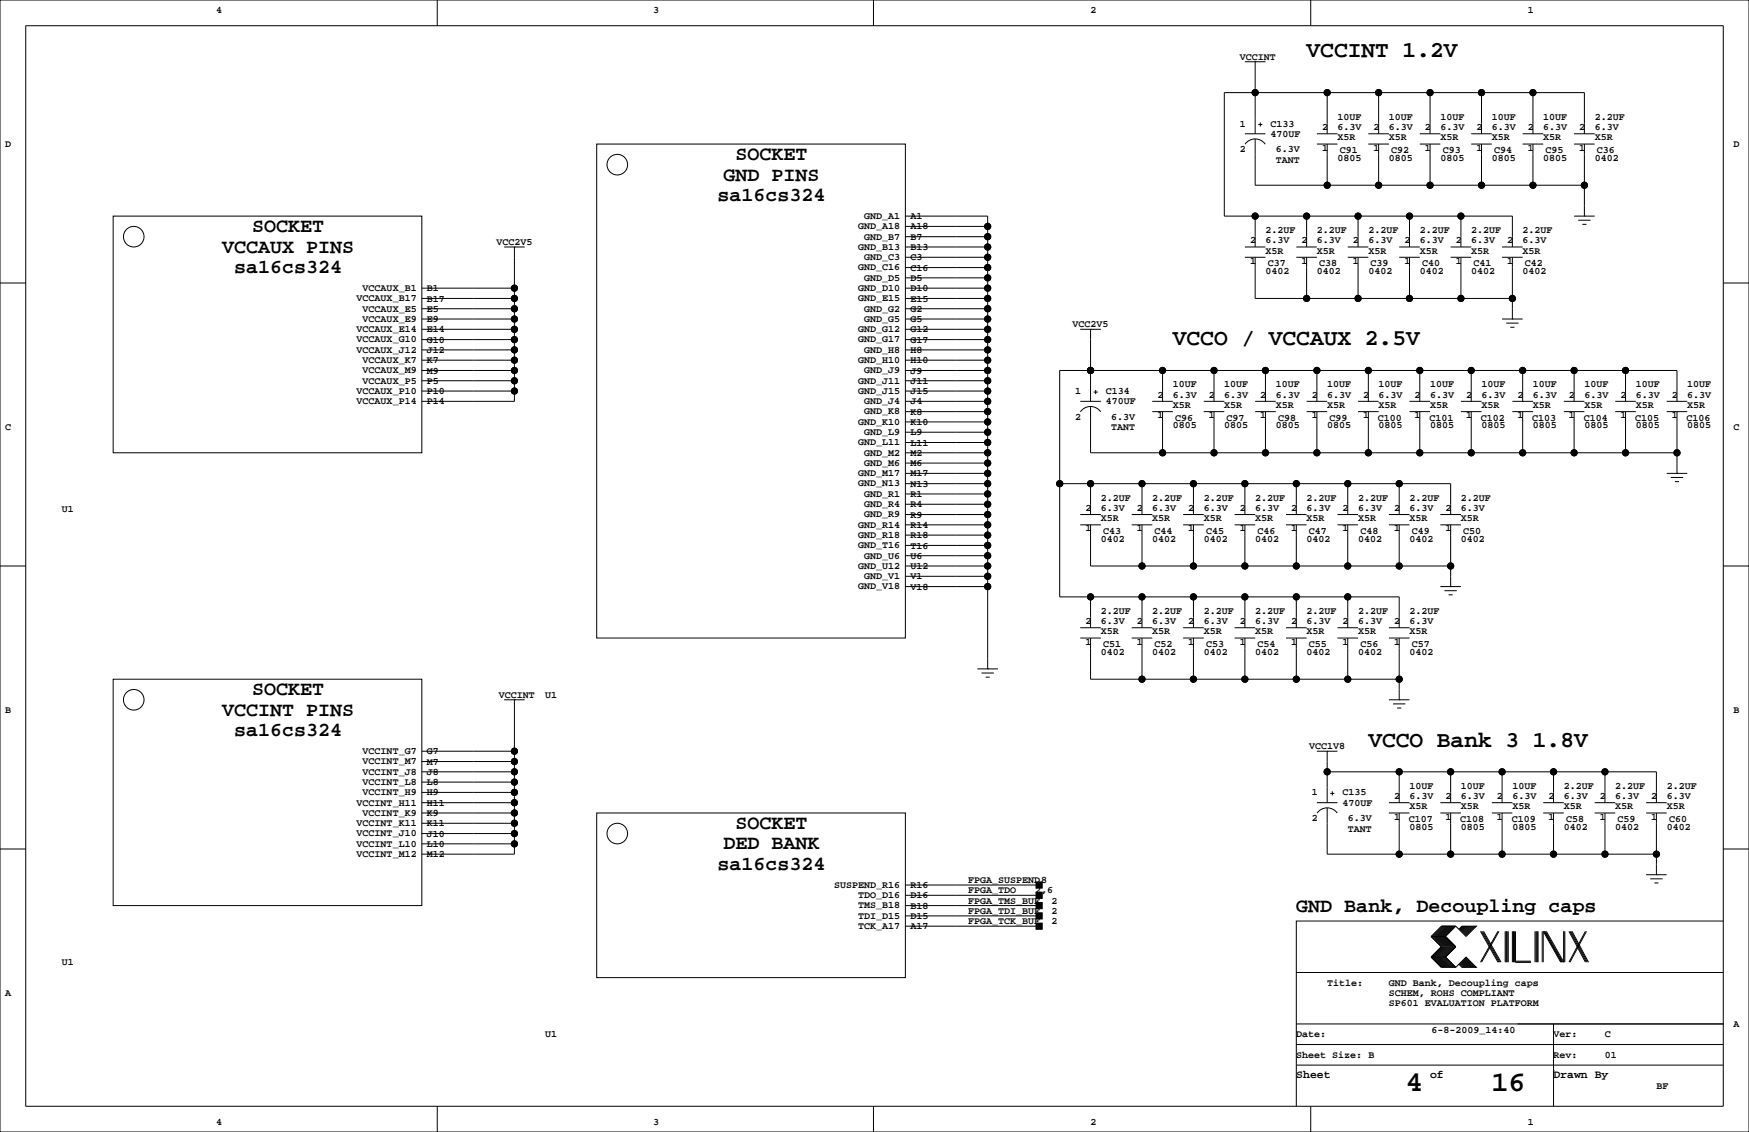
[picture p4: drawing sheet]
<svg xmlns="http://www.w3.org/2000/svg" width="432mm" height="279mm" viewBox="0 0 432 279" stroke-linecap="round" stroke-linejoin="round" font-family="sans-serif">
<g fill="none" stroke="#000" stroke-width=".25">
<path d="M0 0h431.8v279.4h-431.8zM6.3 6.4h419.1v266.6h-419.1zM107.9 0v6.4M215.6 0v6.4M307.3 15.2h5.1M309.9 15.2h.1M309.9 15.2v17.8M323.6 0v6.4M147.3 35.6h76.2v121.9h-76.2zM307.3 33h5.1M307.4 35.6a3 3 0 0 1 5 0M309.9 34.3v11.4h81.3"/>
<path d="M310.6 30.7h1.1M311.1 30.2v1M325.1 33h5.1M325.1 35.6h5.1M327.7 22.9v10.1M327.7 35.6v10.1M337.8 33h5.1M337.8 35.6h5.1M340.4 22.9v10.1M340.4 35.6v10.1M350.5 33h5.1M350.5 35.6h5.1"/>
<path d="M353.1 22.9v10.1M353.1 35.6v10.1M363.2 33h5.1M363.2 35.6h5.1M365.8 22.9v10.1M365.8 35.6v10.1M375.9 33h5.1M375.9 35.6h5.1M378.5 22.9v10.1M378.5 35.6v10.1M388.6 33h5.1M388.6 35.6h5.1"/>
<path d="M391.2 33v-10.1h-88.9v30.4h71.1v7.7M391.2 35.6v17.7M27.9 53.3h76.2v58.5h-76.2zM223.5 53.3h20.3v111.8M223.5 55.9h20.3M223.5 58.4h20.3M309.9 53.3v7.7M322.6 53.3v7.7M335.3 53.3v7.7M348 53.3v7.7M360.7 53.3v7.7M388.6 53.3h5.1"/>
<path d="M389.6 54.4h3.1M390.7 55.4h1M391.2 53.3h.1M0 69.8h6.3M104.1 78.7h22.9M104.1 76.2h22.9M104.1 73.7h22.9M104.1 71.1h22.9M124.5 61h5M127 61h.1M127 61v38.1h-22.9M223.5 66h20.3"/>
<path d="M223.5 68.6h20.3M223.5 78.7h20.3M223.5 76.2h20.3M223.5 73.7h20.3M223.5 71.1h20.3M223.5 63.5h20.3M223.5 61h20.3M307.3 63.5h5.1M307.3 61h5.1M309.9 63.5v10.2h63.5M320 63.5h5.1M320 61h5.1"/>
<path d="M322.6 63.5v10.2M332.7 63.5h5.1M332.7 61h5.1M335.3 63.5v10.2M345.4 63.5h5.1M345.4 61h5.1M348 63.5v10.2M358.1 63.5h5.1M358.1 61h5.1M360.7 63.5v10.2M370.8 78.7h5.1M370.8 63.5h5.1"/>
<path d="M370.8 61h5.1M371.9 79.8h3M373.4 78.7h.1M373.4 63.5v15.2M425.4 69.8h6.4M104.1 81.3h22.9M104.1 88.9h22.9M104.1 91.4h22.9M104.1 96.5h22.9M104.1 94h22.9M104.1 86.4h22.9M104.1 83.8h22.9"/>
<path d="M223.5 81.3h20.3M223.5 88.9h20.3M223.5 91.4h20.3M223.5 99.1h20.3M223.5 96.5h20.3M223.5 94h20.3M223.5 86.4h20.3M223.5 83.8h20.3M266.7 81.3h5.1M266.7 99.1h5.1M269.2 91.4h.1M269.2 81.3h.1"/>
<path d="M269.2 81.3v17.8M270 96.8h1M270.5 96.3v1M284.5 99.1h5.1M287 91.4v7.7M297.2 99.1h5.1M299.7 91.4v7.7M309.9 99.1h5.1M312.4 91.4v7.7M322.6 99.1h5.1M325.1 91.4v7.7M335.3 99.1h5.1"/>
<path d="M337.8 91.4v7.7M348 99.1h5.1M350.5 91.4v7.7M360.7 99.1h5.1M363.2 91.4v7.7M372.9 80.8h1M373.4 99.1h5.1M375.9 91.4v7.7M386.1 99.1h5.1M388.6 91.4v7.7M398.8 99.1h5.1M401.3 91.4v7.7"/>
<path d="M411.5 99.1h5.1M414 99.1v-7.7h-152.4v55.9h83.8v7.6M223.5 101.6h20.3M223.5 104.1h20.3M223.5 111.8h20.3M223.5 114.3h20.3M223.5 119.4h20.3M223.5 116.8h20.3M223.5 109.2h20.3M223.5 106.7h20.3M261.6 119.4h96.5v7.6M266.7 101.6a3 3 0 0 1 5 0"/>
<path d="M269.2 100.3v11.5h144.8M269.2 119.4v7.6M281.9 119.4v7.6M284.5 101.6h5.1M287 101.6v10.2M294.6 119.4v7.6M297.2 101.6h5.1M299.7 101.6v10.2M307.3 119.4v7.6M309.9 101.6h5.1M312.4 101.6v10.2M320 119.4v7.6"/>
<path d="M322.6 101.6h5.1M325.1 101.6v10.2M332.7 119.4v7.6M335.3 101.6h5.1M337.8 101.6v10.2M345.4 119.4v7.6M348 101.6h5.1M350.5 101.6v10.2M360.7 101.6h5.1M363.2 101.6v10.2M373.4 101.6h5.1M375.9 101.6v10.2"/>
<path d="M386.1 101.6h5.1M388.6 101.6v10.2M398.8 101.6h5.1M401.3 101.6v10.2M411.5 101.6h5.1M411.5 116.8h5.1M412.5 117.9h3M413.5 118.9h1M414 116.8h.1M414 101.6v15.2M0 139.7h6.3M223.5 121.9h20.3"/>
<path d="M223.5 124.5h20.3M223.5 134.6h20.3M223.5 137.2h20.3M223.5 139.7h20.3M223.5 132.1h20.3M223.5 129.5h20.3M223.5 127h20.3M266.7 129.5h5.1M266.7 127h5.1M269.2 129.5v10.2h88.9M279.4 129.5h5.1M279.4 127h5.1"/>
<path d="M281.9 129.5v10.2M292.1 129.5h5.1M292.1 127h5.1M294.6 129.5v10.2M304.8 129.5h5.1M304.8 127h5.1M307.3 129.5v10.2M317.5 129.5h5.1M317.5 127h5.1M320 129.5v10.2M330.2 129.5h5.1M330.2 127h5.1"/>
<path d="M332.7 129.5v10.2M342.9 129.5h5.1M342.9 127h5.1M345.4 129.5v10.2M355.6 129.5h5.1M355.6 127h5.1M358.1 129.5v15.3M425.4 139.7h6.4M223.5 144.8h20.3M223.5 142.2h20.3M266.7 154.9h5.1M266.7 157.5h5.1"/>
<path d="M269.2 147.3v7.6M269.2 157.5v10.1h76.2M279.4 154.9h5.1M279.4 157.5h5.1M281.9 147.3v7.6M281.9 157.5v10.1M292.1 154.9h5.1M292.1 157.5h5.1M294.6 147.3v7.6M294.6 157.5v10.1M304.8 154.9h5.1M304.8 157.5h5.1"/>
<path d="M307.3 147.3v7.6M307.3 157.5v10.1M317.5 154.9h5.1M317.5 157.5h5.1M320 147.3v7.6M320 157.5v10.1M330.2 154.9h5.1M330.2 157.5h5.1M332.7 147.3v7.6M332.7 157.5v10.1M342.9 154.9h5.1M342.9 157.5h5.1"/>
<path d="M345.4 157.5v15.2M355.6 144.8h5.1M356.6 145.8h3.1M357.6 146.8h1M358.1 144.8h.1M27.9 167.6h76.2v55.9h-76.2zM124.5 172.7h5M127 172.7h.1M127 172.7v38.1h-22.9M241.3 165.1h5.1M242.3 166.1h3.1M243.3 167.1h1"/>
<path d="M243.8 165.1h.1M342.9 172.7h5.1M343.9 173.7h3.1M344.9 174.8h1M345.4 172.7h.1M104.1 198.1h22.9M104.1 190.5h22.9M104.1 185.4h22.9M104.1 188h22.9M104.1 193h22.9M104.1 195.6h22.9M325.1 198.1h5.1"/>
<path d="M325.1 185.4h5.1M327.7 185.4h.1M327.7 190.5h81.2v7.6M327.7 185.4v12.7M327.7 199.4v11.4h81.2M328.4 195.8h1M328.9 195.3v1M342.9 198.1h5.1M345.4 190.5v7.6M355.6 198.1h5.1M358.1 190.5v7.6M368.3 198.1h5.1"/>
<path d="M370.8 190.5v7.6M381 198.1h5.1M383.5 190.5v7.6M393.7 198.1h5.1M396.2 190.5v7.6M406.4 198.1h5.1M0 209.5h6.3M104.1 200.7h22.9M104.1 208.3h22.9M104.1 205.7h22.9M104.1 203.2h22.9M147.3 200.7h76.2v40.6h-76.2z"/>
<path d="M223.5 218.4h33M325.2 200.7a3 3 0 0 1 5 0M342.9 200.7h5.1M345.4 200.7v10.1M355.6 200.7h5.1M358.1 200.7v10.1M368.3 200.7h5.1M370.8 200.7v10.1M381 200.7h5.1M383.5 200.7v10.1M393.7 200.7h5.1M396.2 200.7v10.1"/>
<path d="M406.4 200.7h5.1M406.4 215.9h5.1M407.4 216.9h3.1M408.4 217.9h1M408.9 215.9h.1M408.9 200.7v15.2M425.4 209.5h6.4M223.5 226.1h33M223.5 228.6h33M223.5 223.5h33M223.5 221h33M353.3 236.2l2.6 2.6h3.5"/>
<path d="M353.3 231.1l2.6 2.6-2.6 2.5M353.3 236.2h3.6M353.3 231.1h3.6M356.1 228.6l-2.5 2.5 2.5 2.6-2.5 2.5 2.5 2.6M356.4 228.6l-2.6 2.5 2.6 2.6-2.6 2.5 2.6 2.6M356.6 228.6l-2.5 2.5 2.5 2.6-2.5 2.5 2.5 2.6M356.9 228.6l-2.6 2.5 2.6 2.6-2.6 2.5 2.6 2.6M356.9 231.1l2.5 2.6-2.5 2.5M356.9 236.2l2.5 2.6M357.1 228.6l-2.5 2.5 2.5 2.6-2.5 2.5 2.5 2.6M357.4 228.6l-2.6 2.5 2.6 2.6-2.6 2.5 2.6 2.6M357.6 228.6l-2.5 2.5 2.5 2.6-2.5 2.5 2.5 2.6"/>
<path d="M357.9 228.6l-2.6 2.5 2.6 2.6-2.6 2.5 2.6 2.6M358.1 228.6l-2.5 2.5 2.5 2.6-2.5 2.5 2.5 2.6M358.4 228.6l-2.5 2.5 2.5 2.6-2.5 2.5 2.5 2.6M358.6 228.6l-2.5 2.5 2.5 2.6-2.5 2.5 2.5 2.6M358.9 228.6l-2.5 2.5 2.5 2.6-2.5 2.5 2.5 2.6M359.2 228.6l-2.6 2.5 2.6 2.6-2.6 2.5 2.6 2.6M359.4 228.6l2.5 2.5 2.6-2.5h-3.6l-.7 .8M359.4 228.6h-3.5l-2.6 2.5M359.4 228.6l-2.5 2.5M360.2 238l.7 .8h3.6l-2.6-2.6-2.5 2.6M360.4 237.7l1 1.1M360.4 238l.8 .8"/>
<path d="M360.7 237.5l1.2 1.3M360.7 237.7l1 1.1M360.9 237.2l1.6 1.6M360.9 237.5l1.3 1.3M361.2 237l1.8 1.8M361.2 237.2l1.5 1.6M361.2 228.6l-.8 .8M361.4 236.7l2.1 2.1M361.4 237l1.8 1.8M361.4 228.6l-1 1M361.7 236.5l2.3 2.3M361.7 236.7l2 2.1"/>
<path d="M361.7 228.6l-1 1M361.9 236.5l2.3 2.3M361.9 228.6l-1.2 1.3M362.2 228.6l-1.3 1.3M362.5 228.6l-1.6 1.5M362.7 228.6l-1.5 1.5M363 228.6l-1.8 1.8M363.2 228.6l-1.8 1.8M363.5 228.6l-2.1 2M363.7 228.6l-2 2M364 228.6l-2.3 2.3M364.2 228.6l-2.3 2.3"/>
<path d="M365.5 229.9l4.3 7.6M365.8 229.9l4.3 7.6M366 229.9l4.3 7.6M366.3 229.9l4.3 7.6M369.8 229.9l-4.3 7.6M370.1 229.9l-4.3 7.6M371.6 229.9v7.6M371.9 229.9v7.6M372.1 229.9v7.6M372.4 229.9v7.6M373.4 229.9v7.6M373.6 229.9v7.6"/>
<path d="M373.9 229.9v7.6M374.1 229.9v7.6h3.9M374.1 237.2h3.9M379 229.9v7.6M379.2 229.9v7.6M379.5 229.9v7.6M379.7 229.9v7.6M380.7 229.9v7.6M381 237.5v-7.6l4.3 7.6M381.3 229.9l4.3 7.6M381.5 229.9l4.3 7.6M381.8 229.9l4.3 7.6v-7.6"/>
<path d="M386.3 229.9v7.6M387.3 229.9l4.1 7.6M387.6 229.9l4.1 7.6M387.9 229.9l4 7.6M388.1 229.9l4.1 7.6M391.4 229.9l-4.1 7.6M391.7 229.9l-4.1 7.6M425.4 227.3h-105.4v35.6M320 257.8h105.4M320 252.7h105.4M320 240h105.4M383.5 252.7v20.3"/>
<path d="M107.9 273v6.4M215.6 273v6.4M320 262.9v10.1M320 262.9h105.4M323.6 273v6.4M383.5 264.2h.1"/>
<circle cx="309.9" cy="22.9" r=".76"/>
<circle cx="327.7" cy="22.9" r=".76"/>
<circle cx="340.4" cy="22.9" r=".76"/>
<circle cx="353.1" cy="22.9" r=".76"/>
<circle cx="365.8" cy="22.9" r=".76"/>
<circle cx="378.5" cy="22.9" r=".76"/>
<circle cx="33" cy="58.4" r="2.54"/>
<circle cx="152.4" cy="40.6" r="2.54"/>
<circle cx="243.8" cy="55.9" r=".76"/>
<circle cx="243.8" cy="58.4" r=".76"/>
<circle cx="309.9" cy="53.3" r=".76"/>
<circle cx="322.6" cy="53.3" r=".76"/>
<circle cx="327.7" cy="45.7" r=".76"/>
<circle cx="335.3" cy="53.3" r=".76"/>
<circle cx="340.4" cy="45.7" r=".76"/>
<circle cx="348" cy="53.3" r=".76"/>
<circle cx="353.1" cy="45.7" r=".76"/>
<circle cx="360.7" cy="53.3" r=".76"/>
<circle cx="365.8" cy="45.7" r=".76"/>
<circle cx="378.5" cy="45.7" r=".76"/>
<circle cx="391.2" cy="45.7" r=".76"/>
<circle cx="127" cy="78.7" r=".76"/>
<circle cx="127" cy="73.7" r=".76"/>
<circle cx="127" cy="71.1" r=".76"/>
<circle cx="127" cy="76.2" r=".76"/>
<circle cx="243.8" cy="78.7" r=".76"/>
<circle cx="243.8" cy="66" r=".76"/>
<circle cx="243.8" cy="61" r=".76"/>
<circle cx="243.8" cy="73.7" r=".76"/>
<circle cx="243.8" cy="68.6" r=".76"/>
<circle cx="243.8" cy="71.1" r=".76"/>
<circle cx="243.8" cy="63.5" r=".76"/>
<circle cx="243.8" cy="76.2" r=".76"/>
<circle cx="322.6" cy="73.7" r=".76"/>
<circle cx="335.3" cy="73.7" r=".76"/>
<circle cx="348" cy="73.7" r=".76"/>
<circle cx="360.7" cy="73.7" r=".76"/>
<circle cx="373.4" cy="73.7" r=".76"/>
<circle cx="127" cy="91.4" r=".76"/>
<circle cx="127" cy="86.4" r=".76"/>
<circle cx="127" cy="94" r=".76"/>
<circle cx="127" cy="81.3" r=".76"/>
<circle cx="127" cy="83.8" r=".76"/>
<circle cx="127" cy="96.5" r=".76"/>
<circle cx="127" cy="88.9" r=".76"/>
<circle cx="243.8" cy="91.4" r=".76"/>
<circle cx="243.8" cy="86.4" r=".76"/>
<circle cx="243.8" cy="81.3" r=".76"/>
<circle cx="243.8" cy="94" r=".76"/>
<circle cx="243.8" cy="83.8" r=".76"/>
<circle cx="243.8" cy="96.5" r=".76"/>
<circle cx="243.8" cy="99.1" r=".76"/>
<circle cx="243.8" cy="88.9" r=".76"/>
<circle cx="269.2" cy="91.4" r=".76"/>
<circle cx="287" cy="91.4" r=".76"/>
<circle cx="299.7" cy="91.4" r=".76"/>
<circle cx="312.4" cy="91.4" r=".76"/>
<circle cx="325.1" cy="91.4" r=".76"/>
<circle cx="337.8" cy="91.4" r=".76"/>
<circle cx="350.5" cy="91.4" r=".76"/>
<circle cx="363.2" cy="91.4" r=".76"/>
<circle cx="375.9" cy="91.4" r=".76"/>
<circle cx="388.6" cy="91.4" r=".76"/>
<circle cx="401.3" cy="91.4" r=".76"/>
<circle cx="243.8" cy="106.7" r=".76"/>
<circle cx="243.8" cy="119.4" r=".76"/>
<circle cx="243.8" cy="109.2" r=".76"/>
<circle cx="243.8" cy="114.3" r=".76"/>
<circle cx="243.8" cy="101.6" r=".76"/>
<circle cx="243.8" cy="104.1" r=".76"/>
<circle cx="243.8" cy="116.8" r=".76"/>
<circle cx="243.8" cy="111.8" r=".76"/>
<circle cx="261.6" cy="119.4" r=".76"/>
<circle cx="269.2" cy="119.4" r=".76"/>
<circle cx="281.9" cy="119.4" r=".76"/>
<circle cx="287" cy="111.8" r=".76"/>
<circle cx="294.6" cy="119.4" r=".76"/>
<circle cx="299.7" cy="111.8" r=".76"/>
<circle cx="307.3" cy="119.4" r=".76"/>
<circle cx="312.4" cy="111.8" r=".76"/>
<circle cx="320" cy="119.4" r=".76"/>
<circle cx="325.1" cy="111.8" r=".76"/>
<circle cx="332.7" cy="119.4" r=".76"/>
<circle cx="337.8" cy="111.8" r=".76"/>
<circle cx="345.4" cy="119.4" r=".76"/>
<circle cx="350.5" cy="111.8" r=".76"/>
<circle cx="363.2" cy="111.8" r=".76"/>
<circle cx="375.9" cy="111.8" r=".76"/>
<circle cx="388.6" cy="111.8" r=".76"/>
<circle cx="401.3" cy="111.8" r=".76"/>
<circle cx="414" cy="111.8" r=".76"/>
<circle cx="243.8" cy="132.1" r=".76"/>
<circle cx="243.8" cy="121.9" r=".76"/>
<circle cx="243.8" cy="134.6" r=".76"/>
<circle cx="243.8" cy="127" r=".76"/>
<circle cx="243.8" cy="139.7" r=".76"/>
<circle cx="243.8" cy="129.5" r=".76"/>
<circle cx="243.8" cy="137.2" r=".76"/>
<circle cx="243.8" cy="124.5" r=".76"/>
<circle cx="281.9" cy="139.7" r=".76"/>
<circle cx="294.6" cy="139.7" r=".76"/>
<circle cx="307.3" cy="139.7" r=".76"/>
<circle cx="320" cy="139.7" r=".76"/>
<circle cx="332.7" cy="139.7" r=".76"/>
<circle cx="345.4" cy="139.7" r=".76"/>
<circle cx="358.1" cy="139.7" r=".76"/>
<circle cx="243.8" cy="144.8" r=".76"/>
<circle cx="243.8" cy="142.2" r=".76"/>
<circle cx="269.2" cy="147.3" r=".76"/>
<circle cx="281.9" cy="147.3" r=".76"/>
<circle cx="294.6" cy="147.3" r=".76"/>
<circle cx="307.3" cy="147.3" r=".76"/>
<circle cx="320" cy="147.3" r=".76"/>
<circle cx="332.7" cy="147.3" r=".76"/>
<circle cx="33" cy="172.7" r="2.54"/>
<circle cx="281.9" cy="167.6" r=".76"/>
<circle cx="294.6" cy="167.6" r=".76"/>
<circle cx="307.3" cy="167.6" r=".76"/>
<circle cx="320" cy="167.6" r=".76"/>
<circle cx="332.7" cy="167.6" r=".76"/>
<circle cx="345.4" cy="167.6" r=".76"/>
<circle cx="127" cy="193" r=".76"/>
<circle cx="127" cy="190.5" r=".76"/>
<circle cx="127" cy="185.4" r=".76"/>
<circle cx="127" cy="198.1" r=".76"/>
<circle cx="127" cy="195.6" r=".76"/>
<circle cx="127" cy="188" r=".76"/>
<circle cx="327.7" cy="190.5" r=".76"/>
<circle cx="345.4" cy="190.5" r=".76"/>
<circle cx="358.1" cy="190.5" r=".76"/>
<circle cx="370.8" cy="190.5" r=".76"/>
<circle cx="383.5" cy="190.5" r=".76"/>
<circle cx="396.2" cy="190.5" r=".76"/>
<circle cx="127" cy="200.7" r=".76"/>
<circle cx="127" cy="203.2" r=".76"/>
<circle cx="127" cy="205.7" r=".76"/>
<circle cx="127" cy="208.3" r=".76"/>
<circle cx="152.4" cy="205.7" r="2.54"/>
<circle cx="345.4" cy="210.8" r=".76"/>
<circle cx="358.1" cy="210.8" r=".76"/>
<circle cx="370.8" cy="210.8" r=".76"/>
<circle cx="383.5" cy="210.8" r=".76"/>
<circle cx="396.2" cy="210.8" r=".76"/>
<circle cx="408.9" cy="210.8" r=".76"/>
</g>
<g fill="#000" stroke="#000" stroke-width=".25">
<path d="M255.8 217.7h1.5v1.5h-1.5z" fill-rule="evenodd"/>
<path d="M255.8 225.3h1.5v1.5h-1.5z" fill-rule="evenodd"/>
<path d="M255.8 220.2h1.5v1.5h-1.5z" fill-rule="evenodd"/>
<path d="M255.8 227.8h1.5v1.6h-1.5z" fill-rule="evenodd"/>
<path d="M255.8 222.8h1.5v1.5h-1.5z" fill-rule="evenodd"/>
<circle cx="309.9" cy="22.9" r=".76"/>
<circle cx="327.7" cy="22.9" r=".76"/>
<circle cx="340.4" cy="22.9" r=".76"/>
<circle cx="353.1" cy="22.9" r=".76"/>
<circle cx="365.8" cy="22.9" r=".76"/>
<circle cx="378.5" cy="22.9" r=".76"/>
<circle cx="243.8" cy="55.9" r=".76"/>
<circle cx="243.8" cy="58.4" r=".76"/>
<circle cx="309.9" cy="53.3" r=".76"/>
<circle cx="322.6" cy="53.3" r=".76"/>
<circle cx="327.7" cy="45.7" r=".76"/>
<circle cx="335.3" cy="53.3" r=".76"/>
<circle cx="340.4" cy="45.7" r=".76"/>
<circle cx="348" cy="53.3" r=".76"/>
<circle cx="353.1" cy="45.7" r=".76"/>
<circle cx="360.7" cy="53.3" r=".76"/>
<circle cx="365.8" cy="45.7" r=".76"/>
<circle cx="378.5" cy="45.7" r=".76"/>
<circle cx="391.2" cy="45.7" r=".76"/>
<circle cx="127" cy="78.7" r=".76"/>
<circle cx="127" cy="73.7" r=".76"/>
<circle cx="127" cy="71.1" r=".76"/>
<circle cx="127" cy="76.2" r=".76"/>
<circle cx="243.8" cy="78.7" r=".76"/>
<circle cx="243.8" cy="66" r=".76"/>
<circle cx="243.8" cy="61" r=".76"/>
<circle cx="243.8" cy="73.7" r=".76"/>
<circle cx="243.8" cy="68.6" r=".76"/>
<circle cx="243.8" cy="71.1" r=".76"/>
<circle cx="243.8" cy="63.5" r=".76"/>
<circle cx="243.8" cy="76.2" r=".76"/>
<circle cx="322.6" cy="73.7" r=".76"/>
<circle cx="335.3" cy="73.7" r=".76"/>
<circle cx="348" cy="73.7" r=".76"/>
<circle cx="360.7" cy="73.7" r=".76"/>
<circle cx="373.4" cy="73.7" r=".76"/>
<circle cx="127" cy="91.4" r=".76"/>
<circle cx="127" cy="86.4" r=".76"/>
<circle cx="127" cy="94" r=".76"/>
<circle cx="127" cy="81.3" r=".76"/>
<circle cx="127" cy="83.8" r=".76"/>
<circle cx="127" cy="96.5" r=".76"/>
<circle cx="127" cy="88.9" r=".76"/>
<circle cx="243.8" cy="91.4" r=".76"/>
<circle cx="243.8" cy="86.4" r=".76"/>
<circle cx="243.8" cy="81.3" r=".76"/>
<circle cx="243.8" cy="94" r=".76"/>
<circle cx="243.8" cy="83.8" r=".76"/>
<circle cx="243.8" cy="96.5" r=".76"/>
<circle cx="243.8" cy="99.1" r=".76"/>
<circle cx="243.8" cy="88.9" r=".76"/>
<circle cx="269.2" cy="91.4" r=".76"/>
<circle cx="287" cy="91.4" r=".76"/>
<circle cx="299.7" cy="91.4" r=".76"/>
<circle cx="312.4" cy="91.4" r=".76"/>
<circle cx="325.1" cy="91.4" r=".76"/>
<circle cx="337.8" cy="91.4" r=".76"/>
<circle cx="350.5" cy="91.4" r=".76"/>
<circle cx="363.2" cy="91.4" r=".76"/>
<circle cx="375.9" cy="91.4" r=".76"/>
<circle cx="388.6" cy="91.4" r=".76"/>
<circle cx="401.3" cy="91.4" r=".76"/>
<circle cx="243.8" cy="106.7" r=".76"/>
<circle cx="243.8" cy="119.4" r=".76"/>
<circle cx="243.8" cy="109.2" r=".76"/>
<circle cx="243.8" cy="114.3" r=".76"/>
<circle cx="243.8" cy="101.6" r=".76"/>
<circle cx="243.8" cy="104.1" r=".76"/>
<circle cx="243.8" cy="116.8" r=".76"/>
<circle cx="243.8" cy="111.8" r=".76"/>
<circle cx="261.6" cy="119.4" r=".76"/>
<circle cx="269.2" cy="119.4" r=".76"/>
<circle cx="281.9" cy="119.4" r=".76"/>
<circle cx="287" cy="111.8" r=".76"/>
<circle cx="294.6" cy="119.4" r=".76"/>
<circle cx="299.7" cy="111.8" r=".76"/>
<circle cx="307.3" cy="119.4" r=".76"/>
<circle cx="312.4" cy="111.8" r=".76"/>
<circle cx="320" cy="119.4" r=".76"/>
<circle cx="325.1" cy="111.8" r=".76"/>
<circle cx="332.7" cy="119.4" r=".76"/>
<circle cx="337.8" cy="111.8" r=".76"/>
<circle cx="345.4" cy="119.4" r=".76"/>
<circle cx="350.5" cy="111.8" r=".76"/>
<circle cx="363.2" cy="111.8" r=".76"/>
<circle cx="375.9" cy="111.8" r=".76"/>
<circle cx="388.6" cy="111.8" r=".76"/>
<circle cx="401.3" cy="111.8" r=".76"/>
<circle cx="414" cy="111.8" r=".76"/>
<circle cx="243.8" cy="132.1" r=".76"/>
<circle cx="243.8" cy="121.9" r=".76"/>
<circle cx="243.8" cy="134.6" r=".76"/>
<circle cx="243.8" cy="127" r=".76"/>
<circle cx="243.8" cy="139.7" r=".76"/>
<circle cx="243.8" cy="129.5" r=".76"/>
<circle cx="243.8" cy="137.2" r=".76"/>
<circle cx="243.8" cy="124.5" r=".76"/>
<circle cx="281.9" cy="139.7" r=".76"/>
<circle cx="294.6" cy="139.7" r=".76"/>
<circle cx="307.3" cy="139.7" r=".76"/>
<circle cx="320" cy="139.7" r=".76"/>
<circle cx="332.7" cy="139.7" r=".76"/>
<circle cx="345.4" cy="139.7" r=".76"/>
<circle cx="358.1" cy="139.7" r=".76"/>
<circle cx="243.8" cy="144.8" r=".76"/>
<circle cx="243.8" cy="142.2" r=".76"/>
<circle cx="269.2" cy="147.3" r=".76"/>
<circle cx="281.9" cy="147.3" r=".76"/>
<circle cx="294.6" cy="147.3" r=".76"/>
<circle cx="307.3" cy="147.3" r=".76"/>
<circle cx="320" cy="147.3" r=".76"/>
<circle cx="332.7" cy="147.3" r=".76"/>
<circle cx="281.9" cy="167.6" r=".76"/>
<circle cx="294.6" cy="167.6" r=".76"/>
<circle cx="307.3" cy="167.6" r=".76"/>
<circle cx="320" cy="167.6" r=".76"/>
<circle cx="332.7" cy="167.6" r=".76"/>
<circle cx="345.4" cy="167.6" r=".76"/>
<circle cx="127" cy="193" r=".76"/>
<circle cx="127" cy="190.5" r=".76"/>
<circle cx="127" cy="185.4" r=".76"/>
<circle cx="127" cy="198.1" r=".76"/>
<circle cx="127" cy="195.6" r=".76"/>
<circle cx="127" cy="188" r=".76"/>
<circle cx="327.7" cy="190.5" r=".76"/>
<circle cx="345.4" cy="190.5" r=".76"/>
<circle cx="358.1" cy="190.5" r=".76"/>
<circle cx="370.8" cy="190.5" r=".76"/>
<circle cx="383.5" cy="190.5" r=".76"/>
<circle cx="396.2" cy="190.5" r=".76"/>
<circle cx="127" cy="200.7" r=".76"/>
<circle cx="127" cy="203.2" r=".76"/>
<circle cx="127" cy="205.7" r=".76"/>
<circle cx="127" cy="208.3" r=".76"/>
<circle cx="345.4" cy="210.8" r=".76"/>
<circle cx="358.1" cy="210.8" r=".76"/>
<circle cx="370.8" cy="210.8" r=".76"/>
<circle cx="383.5" cy="210.8" r=".76"/>
<circle cx="396.2" cy="210.8" r=".76"/>
<circle cx="408.9" cy="210.8" r=".76"/>
</g>
<g font-size="7.1">
<text x="347" y="269.3">4</text>
<text x="368.2" y="269.3">16</text>
</g>
<g font-size="5.6">
<text x="322.6" y="14.1">VCCINT 1.2V</text>
<text x="289.6" y="85.2">VCCO / VCCAUX 2.5V</text>
<text x="337.8" y="184.3">VCCO Bank 3 1.8V</text>
</g>
<g font-size="4.9">
<text x="181.6" y="39.5">SOCKET</text>
<text x="178.6" y="44.6">GND PINS</text>
<text x="177.2" y="49.6">sa16cs324</text>
<text x="62.2" y="57.3">SOCKET</text>
<text x="54.8" y="62.3">VCCAUX PINS</text>
<text x="57.8" y="67.4">sa16cs324</text>
<text x="62.2" y="171.6">SOCKET</text>
<text x="54.8" y="176.6">VCCINT PINS</text>
<text x="57.8" y="181.7">sa16cs324</text>
<text x="178.6" y="209.7">DED BANK</text>
<text x="181.6" y="204.6">SOCKET</text>
<text x="177.2" y="214.7">sa16cs324</text>
<text x="320" y="225.1">GND Bank, Decoupling caps</text>
</g>
<g font-size="2.8">
<text x="320" y="266.1">Sheet</text>
<text x="353.1" y="266.1">of</text>
<text x="383.5" y="266.1">Drawn By</text>
</g>
<g font-size="2.5">
<text x="53.3" y="3.3">4</text>
<text x="161.3" y="3.3">3</text>
<text x="269.2" y="3.3">2</text>
<text x="377.2" y="3.3">1</text>
<text x="306.1" y="14.7">VCCINT</text>
<text x="330.2" y="29.6">10UF</text>
<text x="342.9" y="29.6">10UF</text>
<text x="355.6" y="29.6">10UF</text>
<text x="368.3" y="29.6">10UF</text>
<text x="381" y="29.6">10UF</text>
<text x="393.7" y="29.6">2.2UF</text>
<text x="306.1" y="31.2">1</text>
<text x="313.7" y="31.2">C133</text>
<text x="313.7" y="33.8">470UF</text>
<text x="326.4" y="32.1">2</text>
<text x="330.2" y="32.1">6.3V</text>
<text x="330.2" y="34.6">X5R</text>
<text x="339.1" y="32.1">2</text>
<text x="342.9" y="34.6">X5R</text>
<text x="342.9" y="32.1">6.3V</text>
<text x="351.8" y="32.1">2</text>
<text x="355.6" y="32.1">6.3V</text>
<text x="355.6" y="34.6">X5R</text>
<text x="364.5" y="32.1">2</text>
<text x="368.3" y="34.6">X5R</text>
<text x="368.3" y="32.1">6.3V</text>
<text x="377.2" y="32.1">2</text>
<text x="381" y="32.1">6.3V</text>
<text x="381" y="34.6">X5R</text>
<text x="389.9" y="32.1">2</text>
<text x="393.7" y="34.6">X5R</text>
<text x="393.7" y="32.1">6.3V</text>
<text x="1.3" y="36.3">D</text>
<text x="306.1" y="37.6">2</text>
<text x="315" y="37.6">6.3V</text>
<text x="315" y="40.1">TANT</text>
<text x="326.4" y="37.2">1</text>
<text x="330.2" y="39.7">0805</text>
<text x="330.8" y="37.8">C91</text>
<text x="339.1" y="37.2">1</text>
<text x="342.9" y="39.7">0805</text>
<text x="343.5" y="37.8">C92</text>
<text x="351.8" y="37.2">1</text>
<text x="355.6" y="39.7">0805</text>
<text x="356.2" y="37.8">C93</text>
<text x="364.5" y="37.2">1</text>
<text x="368.3" y="39.7">0805</text>
<text x="368.9" y="37.8">C94</text>
<text x="377.2" y="37.2">1</text>
<text x="381" y="39.7">0805</text>
<text x="381.6" y="37.8">C95</text>
<text x="389.9" y="37.2">1</text>
<text x="393.7" y="39.7">0402</text>
<text x="394.3" y="37.8">C36</text>
<text x="428" y="36.3">D</text>
<text x="211.9" y="56.6">GND_A18</text>
<text x="213.4" y="59.1">GND_B7</text>
<text x="213.4" y="54">GND_A1</text>
<text x="224.8" y="59.2">B7</text>
<text x="224.8" y="56.6">A18</text>
<text x="224.8" y="54.1">A1</text>
<text x="312.4" y="57.5">2.2UF</text>
<text x="325.1" y="57.5">2.2UF</text>
<text x="337.8" y="57.5">2.2UF</text>
<text x="350.5" y="57.5">2.2UF</text>
<text x="363.2" y="57.5">2.2UF</text>
<text x="375.9" y="57.5">2.2UF</text>
<text x="122.6" y="60.5">VCC2V5</text>
<text x="211.9" y="61.7">GND_B13</text>
<text x="213.4" y="64.2">GND_C3</text>
<text x="224.8" y="64.3">C3</text>
<text x="224.8" y="61.7">B13</text>
<text x="308.6" y="60">2</text>
<text x="308.6" y="65.1">1</text>
<text x="312.4" y="60">6.3V</text>
<text x="312.4" y="62.6">X5R</text>
<text x="313" y="65.7">C37</text>
<text x="321.3" y="60">2</text>
<text x="321.3" y="65.1">1</text>
<text x="325.1" y="62.6">X5R</text>
<text x="325.1" y="60">6.3V</text>
<text x="325.7" y="65.7">C38</text>
<text x="334" y="60">2</text>
<text x="334" y="65.1">1</text>
<text x="337.8" y="60">6.3V</text>
<text x="337.8" y="62.6">X5R</text>
<text x="338.4" y="65.7">C39</text>
<text x="346.7" y="60">2</text>
<text x="346.7" y="65.1">1</text>
<text x="350.5" y="62.6">X5R</text>
<text x="350.5" y="60">6.3V</text>
<text x="351.1" y="65.7">C40</text>
<text x="359.4" y="60">2</text>
<text x="359.4" y="65.1">1</text>
<text x="363.2" y="60">6.3V</text>
<text x="363.2" y="62.6">X5R</text>
<text x="363.8" y="65.7">C41</text>
<text x="372.1" y="60">2</text>
<text x="372.1" y="65.1">1</text>
<text x="375.9" y="62.6">X5R</text>
<text x="375.9" y="60">6.3V</text>
<text x="376.5" y="65.7">C42</text>
<text x="89.5" y="71.8">VCCAUX_B1</text>
<text x="105.4" y="71.9">B1</text>
<text x="211.9" y="71.8">GND_D10</text>
<text x="211.9" y="66.7">GND_C16</text>
<text x="213.4" y="69.3">GND_D5</text>
<text x="224.8" y="71.9">D10</text>
<text x="224.8" y="69.3">D5</text>
<text x="224.8" y="66.8">C16</text>
<text x="312.4" y="67.7">0402</text>
<text x="325.1" y="67.7">0402</text>
<text x="337.8" y="67.7">0402</text>
<text x="350.5" y="67.7">0402</text>
<text x="363.2" y="67.7">0402</text>
<text x="375.9" y="67.7">0402</text>
<text x="88.1" y="74.4">VCCAUX_B17</text>
<text x="89.5" y="76.9">VCCAUX_E5</text>
<text x="105.4" y="77">E5</text>
<text x="105.4" y="74.4">B17</text>
<text x="211.9" y="74.4">GND_E15</text>
<text x="213.4" y="76.9">GND_G2</text>
<text x="224.8" y="77">G2</text>
<text x="224.8" y="74.4">E15</text>
<text x="88.1" y="82">VCCAUX_E14</text>
<text x="89.5" y="79.4">VCCAUX_E9</text>
<text x="105.4" y="82">E14</text>
<text x="105.4" y="79.5">E9</text>
<text x="211.9" y="82">GND_G12</text>
<text x="213.4" y="79.4">GND_G5</text>
<text x="224.8" y="82">G12</text>
<text x="224.8" y="79.5">G5</text>
<text x="264.8" y="80.8">VCC2V5</text>
<text x="88.1" y="87.1">VCCAUX_J12</text>
<text x="88.1" y="84.5">VCCAUX_G10</text>
<text x="89.5" y="89.6">VCCAUX_K7</text>
<text x="105.4" y="89.7">K7</text>
<text x="105.4" y="87.1">J12</text>
<text x="105.4" y="84.6">G10</text>
<text x="211.9" y="89.6">GND_H10</text>
<text x="211.9" y="84.5">GND_G17</text>
<text x="213.4" y="87.1">GND_H8</text>
<text x="224.8" y="89.7">H10</text>
<text x="224.8" y="87.1">H8</text>
<text x="224.8" y="84.6">G17</text>
<text x="89.5" y="94.7">VCCAUX_P5</text>
<text x="89.5" y="92.1">VCCAUX_M9</text>
<text x="105.4" y="94.7">P5</text>
<text x="105.4" y="92.2">M9</text>
<text x="211.9" y="94.7">GND_J11</text>
<text x="213.4" y="92.1">GND_J9</text>
<text x="224.8" y="94.7">J11</text>
<text x="224.8" y="92.2">J9</text>
<text x="289.6" y="95.6">10UF</text>
<text x="302.3" y="95.6">10UF</text>
<text x="315" y="95.6">10UF</text>
<text x="327.7" y="95.6">10UF</text>
<text x="340.4" y="95.6">10UF</text>
<text x="353.1" y="95.6">10UF</text>
<text x="365.8" y="95.6">10UF</text>
<text x="378.5" y="95.6">10UF</text>
<text x="391.2" y="95.6">10UF</text>
<text x="403.9" y="95.6">10UF</text>
<text x="416.6" y="95.6">10UF</text>
<text x="88.1" y="99.8">VCCAUX_P14</text>
<text x="88.1" y="97.2">VCCAUX_P10</text>
<text x="105.4" y="99.8">P14</text>
<text x="105.4" y="97.3">P10</text>
<text x="211.9" y="97.2">GND_J15</text>
<text x="213.4" y="99.8">GND_J4</text>
<text x="224.8" y="99.8">J4</text>
<text x="224.8" y="97.3">J15</text>
<text x="265.4" y="97.3">1</text>
<text x="273.1" y="99.8">470UF</text>
<text x="273.1" y="97.3">C134</text>
<text x="285.8" y="98.1">2</text>
<text x="289.6" y="98.1">6.3V</text>
<text x="289.6" y="100.7">X5R</text>
<text x="298.5" y="98.1">2</text>
<text x="302.3" y="100.7">X5R</text>
<text x="302.3" y="98.1">6.3V</text>
<text x="311.2" y="98.1">2</text>
<text x="315" y="98.1">6.3V</text>
<text x="315" y="100.7">X5R</text>
<text x="323.9" y="98.1">2</text>
<text x="327.7" y="100.7">X5R</text>
<text x="327.7" y="98.1">6.3V</text>
<text x="336.6" y="98.1">2</text>
<text x="340.4" y="100.7">X5R</text>
<text x="340.4" y="98.1">6.3V</text>
<text x="349.3" y="98.1">2</text>
<text x="353.1" y="98.1">6.3V</text>
<text x="353.1" y="100.7">X5R</text>
<text x="361.9" y="98.1">2</text>
<text x="365.8" y="100.7">X5R</text>
<text x="365.8" y="98.1">6.3V</text>
<text x="374.6" y="98.1">2</text>
<text x="378.5" y="98.1">6.3V</text>
<text x="378.5" y="100.7">X5R</text>
<text x="387.3" y="98.1">2</text>
<text x="391.2" y="100.7">X5R</text>
<text x="391.2" y="98.1">6.3V</text>
<text x="400" y="98.1">2</text>
<text x="403.9" y="98.1">6.3V</text>
<text x="403.9" y="100.7">X5R</text>
<text x="412.7" y="98.1">2</text>
<text x="416.6" y="100.7">X5R</text>
<text x="416.6" y="98.1">6.3V</text>
<text x="1.3" y="106.2">C</text>
<text x="211.9" y="104.8">GND_K10</text>
<text x="213.4" y="107.4">GND_L9</text>
<text x="213.4" y="102.3">GND_K8</text>
<text x="224.8" y="107.4">L9</text>
<text x="224.8" y="104.9">K10</text>
<text x="224.8" y="102.4">K8</text>
<text x="265.4" y="103.6">2</text>
<text x="274.3" y="106.2">TANT</text>
<text x="274.3" y="103.6">6.3V</text>
<text x="285.8" y="103.2">1</text>
<text x="289.6" y="105.8">0805</text>
<text x="290.1" y="103.8">C96</text>
<text x="298.5" y="103.2">1</text>
<text x="302.3" y="105.8">0805</text>
<text x="302.8" y="103.8">C97</text>
<text x="311.2" y="103.2">1</text>
<text x="315" y="105.8">0805</text>
<text x="315.5" y="103.8">C98</text>
<text x="323.9" y="103.2">1</text>
<text x="327.7" y="105.8">0805</text>
<text x="328.2" y="103.8">C99</text>
<text x="336.6" y="103.2">1</text>
<text x="340.2" y="103.8">C100</text>
<text x="340.4" y="105.8">0805</text>
<text x="349.3" y="103.2">1</text>
<text x="352.9" y="103.8">C101</text>
<text x="353.1" y="105.8">0805</text>
<text x="361.9" y="103.2">1</text>
<text x="365.6" y="103.8">C102</text>
<text x="365.8" y="105.8">0805</text>
<text x="374.6" y="103.2">1</text>
<text x="378.3" y="103.8">C103</text>
<text x="378.5" y="105.8">0805</text>
<text x="387.3" y="103.2">1</text>
<text x="391" y="103.8">C104</text>
<text x="391.2" y="105.8">0805</text>
<text x="400" y="103.2">1</text>
<text x="403.7" y="103.8">C105</text>
<text x="403.9" y="105.8">0805</text>
<text x="412.7" y="103.2">1</text>
<text x="416.4" y="103.8">C106</text>
<text x="416.6" y="105.8">0805</text>
<text x="428" y="106.2">C</text>
<text x="211.9" y="109.9">GND_L11</text>
<text x="213.4" y="112.5">GND_M2</text>
<text x="224.8" y="112.5">M2</text>
<text x="224.8" y="110">L11</text>
<text x="211.9" y="117.5">GND_M17</text>
<text x="213.4" y="115">GND_M6</text>
<text x="224.8" y="117.6">M17</text>
<text x="224.8" y="115.1">M6</text>
<text x="211.9" y="120.1">GND_N13</text>
<text x="213.4" y="125.2">GND_R4</text>
<text x="213.4" y="122.6">GND_R1</text>
<text x="224.8" y="125.2">R4</text>
<text x="224.8" y="122.7">R1</text>
<text x="224.8" y="120.1">N13</text>
<text x="271.8" y="123.5">2.2UF</text>
<text x="284.5" y="123.5">2.2UF</text>
<text x="297.2" y="123.5">2.2UF</text>
<text x="309.9" y="123.5">2.2UF</text>
<text x="322.6" y="123.5">2.2UF</text>
<text x="335.3" y="123.5">2.2UF</text>
<text x="348" y="123.5">2.2UF</text>
<text x="360.7" y="123.5">2.2UF</text>
<text x="15.2" y="126.5">U1</text>
<text x="211.9" y="130.2">GND_R14</text>
<text x="213.4" y="127.7">GND_R9</text>
<text x="224.8" y="130.3">R14</text>
<text x="224.8" y="127.8">R9</text>
<text x="268" y="131.2">1</text>
<text x="268" y="126.1">2</text>
<text x="271.8" y="126.1">6.3V</text>
<text x="271.8" y="128.6">X5R</text>
<text x="272.4" y="131.8">C43</text>
<text x="280.7" y="126.1">2</text>
<text x="280.7" y="131.2">1</text>
<text x="284.5" y="128.6">X5R</text>
<text x="284.5" y="126.1">6.3V</text>
<text x="285.1" y="131.8">C44</text>
<text x="293.4" y="131.2">1</text>
<text x="293.4" y="126.1">2</text>
<text x="297.2" y="126.1">6.3V</text>
<text x="297.2" y="128.6">X5R</text>
<text x="297.8" y="131.8">C45</text>
<text x="306.1" y="126.1">2</text>
<text x="306.1" y="131.2">1</text>
<text x="309.9" y="128.6">X5R</text>
<text x="309.9" y="126.1">6.3V</text>
<text x="310.5" y="131.8">C46</text>
<text x="318.8" y="131.2">1</text>
<text x="318.8" y="126.1">2</text>
<text x="322.6" y="126.1">6.3V</text>
<text x="322.6" y="128.6">X5R</text>
<text x="323.2" y="131.8">C47</text>
<text x="331.5" y="126.1">2</text>
<text x="331.5" y="131.2">1</text>
<text x="335.3" y="128.6">X5R</text>
<text x="335.3" y="126.1">6.3V</text>
<text x="335.9" y="131.8">C48</text>
<text x="344.2" y="131.2">1</text>
<text x="344.2" y="126.1">2</text>
<text x="348" y="126.1">6.3V</text>
<text x="348" y="128.6">X5R</text>
<text x="348.6" y="131.8">C49</text>
<text x="356.9" y="126.1">2</text>
<text x="356.9" y="131.2">1</text>
<text x="360.7" y="128.6">X5R</text>
<text x="360.7" y="126.1">6.3V</text>
<text x="361.3" y="131.8">C50</text>
<text x="211.9" y="135.3">GND_T16</text>
<text x="211.9" y="132.8">GND_R18</text>
<text x="213.4" y="137.9">GND_U6</text>
<text x="224.8" y="137.9">U6</text>
<text x="224.8" y="135.4">T16</text>
<text x="224.8" y="132.8">R18</text>
<text x="271.8" y="133.7">0402</text>
<text x="284.5" y="133.7">0402</text>
<text x="297.2" y="133.7">0402</text>
<text x="309.9" y="133.7">0402</text>
<text x="322.6" y="133.7">0402</text>
<text x="335.3" y="133.7">0402</text>
<text x="348" y="133.7">0402</text>
<text x="360.7" y="133.7">0402</text>
<text x="211.9" y="140.4">GND_U12</text>
<text x="213.4" y="142.9">GND_V1</text>
<text x="224.8" y="143">V1</text>
<text x="224.8" y="140.5">U12</text>
<text x="211.9" y="145.5">GND_V18</text>
<text x="224.8" y="145.5">V18</text>
<text x="268" y="154">2</text>
<text x="271.8" y="154">6.3V</text>
<text x="271.8" y="151.5">2.2UF</text>
<text x="280.7" y="154">2</text>
<text x="284.5" y="151.5">2.2UF</text>
<text x="284.5" y="154">6.3V</text>
<text x="293.4" y="154">2</text>
<text x="297.2" y="154">6.3V</text>
<text x="297.2" y="151.5">2.2UF</text>
<text x="306.1" y="154">2</text>
<text x="309.9" y="151.5">2.2UF</text>
<text x="309.9" y="154">6.3V</text>
<text x="318.8" y="154">2</text>
<text x="322.6" y="154">6.3V</text>
<text x="322.6" y="151.5">2.2UF</text>
<text x="331.5" y="154">2</text>
<text x="335.3" y="151.5">2.2UF</text>
<text x="335.3" y="154">6.3V</text>
<text x="344.2" y="154">2</text>
<text x="348" y="154">6.3V</text>
<text x="348" y="151.5">2.2UF</text>
<text x="268" y="159.1">1</text>
<text x="271.8" y="161.6">0402</text>
<text x="271.8" y="156.6">X5R</text>
<text x="272.4" y="159.7">C51</text>
<text x="280.7" y="159.1">1</text>
<text x="284.5" y="156.6">X5R</text>
<text x="284.5" y="161.6">0402</text>
<text x="285.1" y="159.7">C52</text>
<text x="293.4" y="159.1">1</text>
<text x="297.2" y="161.6">0402</text>
<text x="297.2" y="156.6">X5R</text>
<text x="297.8" y="159.7">C53</text>
<text x="306.1" y="159.1">1</text>
<text x="309.9" y="156.6">X5R</text>
<text x="309.9" y="161.6">0402</text>
<text x="310.5" y="159.7">C54</text>
<text x="318.8" y="159.1">1</text>
<text x="322.6" y="161.6">0402</text>
<text x="322.6" y="156.6">X5R</text>
<text x="323.2" y="159.7">C55</text>
<text x="331.5" y="159.1">1</text>
<text x="335.3" y="156.6">X5R</text>
<text x="335.3" y="161.6">0402</text>
<text x="335.9" y="159.7">C56</text>
<text x="344.2" y="159.1">1</text>
<text x="348" y="161.6">0402</text>
<text x="348" y="156.6">X5R</text>
<text x="348.6" y="159.7">C57</text>
<text x="123.2" y="172.2">VCCINT</text>
<text x="134.6" y="172.2">U1</text>
<text x="1.3" y="176">B</text>
<text x="428" y="176">B</text>
<text x="323.2" y="184.9">VCC1V8</text>
<text x="89.5" y="191.2">VCCINT_J8</text>
<text x="89.5" y="188.7">VCCINT_M7</text>
<text x="89.5" y="186.1">VCCINT_G7</text>
<text x="105.4" y="191.3">J8</text>
<text x="105.4" y="188.7">M7</text>
<text x="105.4" y="186.2">G7</text>
<text x="89.5" y="196.3">VCCINT_H9</text>
<text x="89.5" y="193.7">VCCINT_L8</text>
<text x="105.4" y="196.3">H9</text>
<text x="105.4" y="193.8">L8</text>
<text x="323.9" y="196.3">1</text>
<text x="331.5" y="196.3">C135</text>
<text x="344.2" y="197.2">2</text>
<text x="348" y="194.7">10UF</text>
<text x="348" y="197.2">6.3V</text>
<text x="356.9" y="197.2">2</text>
<text x="360.7" y="197.2">6.3V</text>
<text x="360.7" y="194.7">10UF</text>
<text x="369.6" y="197.2">2</text>
<text x="373.4" y="194.7">10UF</text>
<text x="373.4" y="197.2">6.3V</text>
<text x="382.3" y="197.2">2</text>
<text x="386.1" y="194.7">2.2UF</text>
<text x="386.1" y="197.2">6.3V</text>
<text x="395" y="197.2">2</text>
<text x="398.8" y="197.2">6.3V</text>
<text x="398.8" y="194.7">2.2UF</text>
<text x="407.7" y="197.2">2</text>
<text x="411.5" y="194.7">2.2UF</text>
<text x="411.5" y="197.2">6.3V</text>
<text x="88.1" y="203.9">VCCINT_K11</text>
<text x="88.1" y="198.8">VCCINT_H11</text>
<text x="89.5" y="201.4">VCCINT_K9</text>
<text x="105.4" y="204">K11</text>
<text x="105.4" y="201.4">K9</text>
<text x="105.4" y="198.9">H11</text>
<text x="323.9" y="202.7">2</text>
<text x="331.5" y="198.9">470UF</text>
<text x="332.7" y="202.7">6.3V</text>
<text x="344.2" y="202.3">1</text>
<text x="347.8" y="202.9">C107</text>
<text x="348" y="199.7">X5R</text>
<text x="356.9" y="202.3">1</text>
<text x="360.5" y="202.9">C108</text>
<text x="360.7" y="199.7">X5R</text>
<text x="369.6" y="202.3">1</text>
<text x="373.2" y="202.9">C109</text>
<text x="373.4" y="199.7">X5R</text>
<text x="382.3" y="202.3">1</text>
<text x="386.1" y="199.7">X5R</text>
<text x="386.7" y="202.9">C58</text>
<text x="395" y="202.3">1</text>
<text x="398.8" y="199.7">X5R</text>
<text x="399.4" y="202.9">C59</text>
<text x="407.7" y="202.3">1</text>
<text x="411.5" y="199.7">X5R</text>
<text x="412.1" y="202.9">C60</text>
<text x="88.1" y="209">VCCINT_L10</text>
<text x="88.1" y="206.4">VCCINT_J10</text>
<text x="105.4" y="209">L10</text>
<text x="105.4" y="206.5">J10</text>
<text x="332.7" y="205.2">TANT</text>
<text x="348" y="204.8">0805</text>
<text x="360.7" y="204.8">0805</text>
<text x="373.4" y="204.8">0805</text>
<text x="386.1" y="204.8">0402</text>
<text x="398.8" y="204.8">0402</text>
<text x="411.5" y="204.8">0402</text>
<text x="88.1" y="211.5">VCCINT_M12</text>
<text x="105.4" y="211.6">M12</text>
<text x="206" y="219.1">SUSPEND_R16</text>
<text x="211.9" y="221.7">TDO_D16</text>
<text x="224.8" y="221.7">D16</text>
<text x="224.8" y="219.2">R16</text>
<text x="239" y="220.5">FPGA_TDO</text>
<text x="239" y="217.9">FPGA_SUSPEND8</text>
<text x="255.6" y="220.5">2,6</text>
<text x="211.9" y="226.8">TDI_D15</text>
<text x="211.9" y="224.2">TMS_B18</text>
<text x="224.8" y="226.8">D15</text>
<text x="224.8" y="224.3">B18</text>
<text x="239" y="223">FPGA_TMS_BUF</text>
<text x="239" y="225.6">FPGA_TDI_BUF</text>
<text x="259.6" y="223">2</text>
<text x="259.6" y="225.6">2</text>
<text x="211.9" y="229.3">TCK_A17</text>
<text x="224.8" y="229.4">A17</text>
<text x="239" y="228.1">FPGA_TCK_BUF</text>
<text x="259.6" y="228.1">2</text>
<text x="15.2" y="238.3">U1</text>
<text x="1.3" y="245.9">A</text>
<text x="327.7" y="243.3">Title:</text>
<text x="342.9" y="245.9">SCHEM, ROHS COMPLIANT</text>
<text x="342.9" y="243.3">GND Bank, Decoupling caps</text>
<text x="342.9" y="248.4">SP601 EVALUATION PLATFORM</text>
<text x="134.6" y="256">U1</text>
<text x="320" y="256">Date:</text>
<text x="353.4" y="255">6-8-2009_14:40</text>
<text x="383.5" y="256">Ver:</text>
<text x="396.2" y="256">C</text>
<text x="428" y="253.5">A</text>
<text x="320" y="261.1">Sheet Size: B</text>
<text x="383.5" y="261.1">Rev:</text>
<text x="396.2" y="261.1">01</text>
<text x="408.9" y="268.7">BF</text>
<text x="53.3" y="277.6">4</text>
<text x="161.3" y="277.6">3</text>
<text x="269.2" y="277.6">2</text>
<text x="377.2" y="277.6">1</text>
</g>
</svg>
